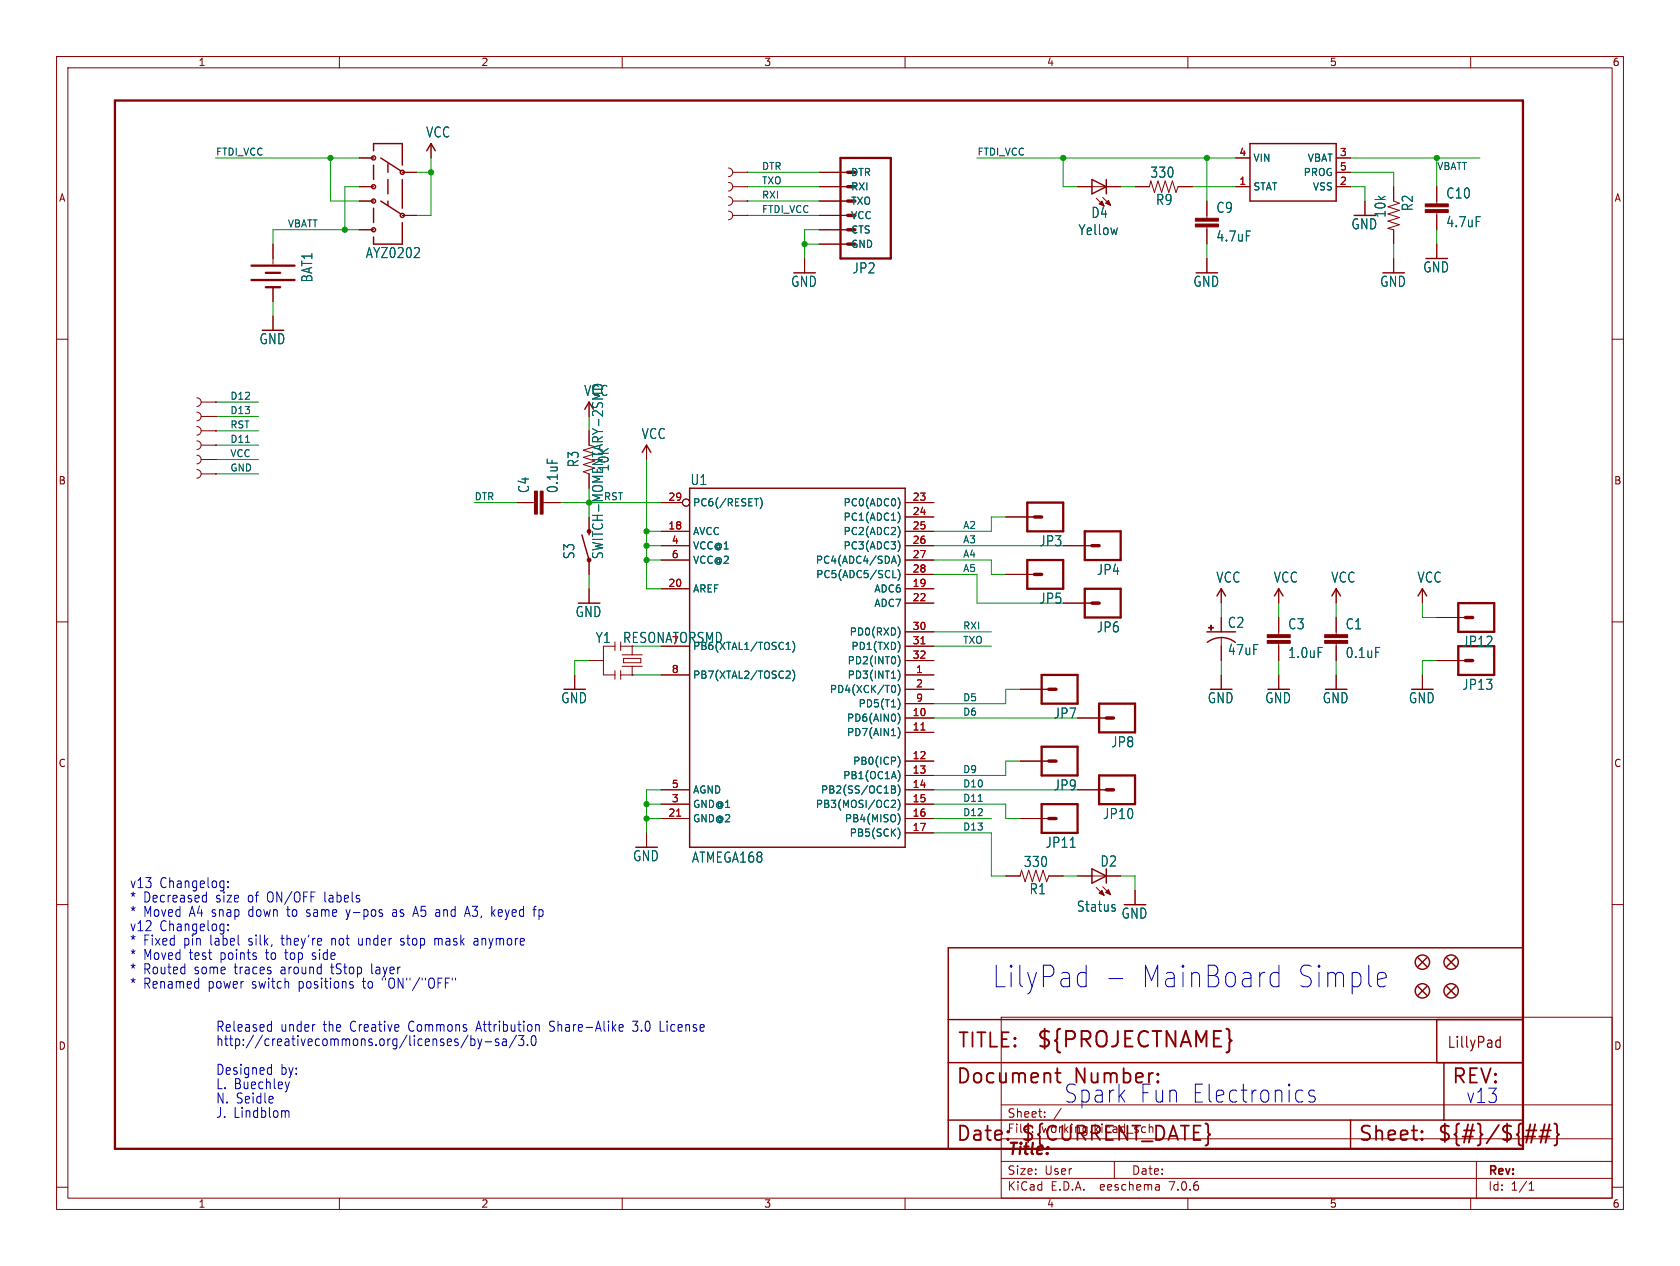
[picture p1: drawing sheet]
<svg xmlns="http://www.w3.org/2000/svg" width="297mm" height="224mm" viewBox="0 0 297 224" stroke-linecap="round" stroke-linejoin="round" font-family="sans-serif">
<g fill="none" stroke="#840000" stroke-width=".18">
<path d="M10 10h277v203.9h-277zM12 12h273v199.9h-273zM60 10v2M110 10v2M160 10v2M210 10v2M260 10v2M63.5 33h2.5M63.5 35.6h2.5M63.5 27.9h2.5M71.1 30.5h2.6M71.1 38.1h2.6"/>
<path d="M76.2 25.4v2.5M128.8 29.7a.76 .76 0 0 1 .7 .8 .76 .76 0 0 1-.7 .7M128.8 32.3a.76 .76 0 0 1 .7 .7 .76 .76 0 0 1-.7 .8M128.8 37.3a.76 .76 0 0 1 .7 .8 .76 .76 0 0 1-.7 .8M128.8 34.8a.76 .76 0 0 1 .7 .8 .76 .76 0 0 1-.7 .7M129.5 30.5h2.6M129.5 33h2.6M129.5 35.6h2.6M129.5 38.1h2.6M132.1 30.5h.1M132.1 33h.1M132.1 38.1h.1"/>
<path d="M132.1 35.6h.1M144.8 30.5h5.1M144.8 33h5.1M144.8 35.6h5.1M144.8 38.1h5.1M190.5 33h7.6M193.8 35.1l1.4 1.3M194.9 34.9l1.4 1.4M200.7 33h2.5l.3-1 .6 2 .6-2 .7 2 .6-2 .6 2 .7-2 .6 2 .4-1h2.5M213.4 35.6v3M218.4 33h2.6M218.4 27.9h2.6"/>
<path d="M236.2 30.5h2.6M236.2 33h2.6M236.2 27.9h2.6M241.3 35.6v2.5M246.4 33v2.6l1 .3-2 .7 2 .6-2 .6 2 .7-2 .6 2 .7-2 .6 1 .2v2.6M254 33v3.1M254 37.6v3M10 60h2M48.3 43.2v3.5M48.3 50.8v2.5M48.3 55.9v2.5M63.5 40.6h2.5"/>
<path d="M142.2 45.7v2.6M144.8 40.6h5.1M144.8 43.2h5.1M213.4 40.1v3.1M213.4 45.7v2.6M246.4 45.7v2.6M254 43.2v2.5M285 60h2M34.8 78a.76 .76 0 0 1 .8 .7 .76 .76 0 0 1-.8 .8M34.8 70.4a.76 .76 0 0 1 .8 .7 .76 .76 0 0 1-.8 .8M34.8 72.9a.76 .76 0 0 1 .8 .8 .76 .76 0 0 1-.8 .7M34.8 75.4a.76 .76 0 0 1 .8 .8 .76 .76 0 0 1-.8 .8"/>
<path d="M35.6 78.7h2.5M35.6 71.1h2.5M35.6 73.7h2.5M35.6 76.2h2.5M38.1 78.7h.1M38.1 71.1h.1M38.1 73.7h.1M38.1 76.2h.1M105.2 79l-2.1 .6 2.1 .7-2.1 .6 2.1 .6-2.1 .7 2.1 .6-2.1 .6 1 .4M114.3 78.7v2.6M34.8 80.5a.76 .76 0 0 1 .8 .8 .76 .76 0 0 1-.8 .7M34.8 83.1a.76 .76 0 0 1 .8 .7 .76 .76 0 0 1-.8 .8"/>
<path d="M35.6 81.3h2.5M35.6 83.8h2.5M38.1 81.3h.1M38.1 83.8h.1M91.4 88.9h3.1M96 88.9h3.1M104.1 99.1v2.5M116.8 88.9h3.8M116.8 94h5.1M116.8 96.5h5.1M116.8 99.1h5.1M160 91.4h5.1"/>
<path d="M160 88.9h5.1M160 94h5.1M160 96.5h5.1M160 99.1h5.1M177.8 91.4h5.1M188 96.5h5M10 110h2M101.6 119.4v2.5M104.1 116.8h.1M104.1 116.8h2.6M104.1 104.1v2.6M108.7 113.5v1.6"/>
<path d="M108.7 118.6v1.5M108.7 114.3h-2v5.1h2M109.7 114.3v.8M109.7 118.6v1.5M109.7 119.4h2.1M110 115.8h3.5M110 117.9h3.5M110.2 116.5h3.1v.7h-3.1zM111.8 119.4h.1M111.8 114.3v1.5M111.8 117.9v1.5M116.8 114.3h5.1"/>
<path d="M116.8 119.4h5.1M116.8 104.1h5.1M160 101.6h5.1M160 106.7h5.1M160 116.8h5.1M160 114.3h5.1M160 119.4h5.1M160 104.1h5.1M160 111.8h5.1M177.8 101.6h5.1M188 106.7h5M215.9 104.1v2.6"/>
<path d="M215.9 109.2v2.6M215.9 112.8v4M215.9 119.4v2.5M226.1 104.1v2.6M226.1 109.2v3.1M226.1 113.8v3M226.1 119.4v2.5M236.2 104.1v2.6M236.2 109.2v3.1M236.2 113.8v3M236.2 119.4v2.5M251.5 104.1v2.6"/>
<path d="M251.5 119.4v2.5M254 116.8h5.1M254 109.2h5.1M285 110h2M116.8 139.7h5.1M160 121.9h5.1M160 134.6h5.1M160 127h5.1M160 129.5h5.1M160 137.2h5.1M160 139.7h5.1M160 124.5h5.1"/>
<path d="M180.3 121.9h5.1M180.3 134.6h5.1M190.5 127h5.1M190.5 139.7h5.1M10 160h2M114.3 147.3v2.6M116.8 142.2h5.1M116.8 144.8h5.1M160 142.2h5.1M160 144.8h5.1M160 147.3h5.1M177.8 154.9h2.5l.3-1 .6 2.1 .7-2.1 .6 2.1 .6-2.1 .7 2.1 .6-2.1 .6 2.1 .4-1.1h2.6"/>
<path d="M180.3 144.8h5.1M190.5 154.9h7.6M193.8 157l1.4 1.4M194.9 156.8l1.4 1.4M200.7 157.5v2.5M285 160h2M177 179.9h108v32h-108zM177 195.4h108M184.7 197.5v.1M184.7 196.7v.1M187.6 196l-1.3 2M10 210h2"/>
<path d="M60 211.9v2M110 211.9v2M160 211.9v2M177 208.4h108M177 205.4h108M177 201.4h108M197 205.4v3M204.9 209.6l.1 .9M205 210.4l-.2 .1M205 209.9h-.2M210 211.9v2M260 211.9v2"/>
<path d="M261 205.4v6.5M270.3 210.5h.9M270.3 209.4l.4-.4v1.5M285 210h2"/>
<circle cx="121.3" cy="88.9" r=".63"/>
</g>
<g fill="none" stroke="#840000" stroke-width=".25">
<path d="M66 26.7v-1.3h5.1v3.8M66 29.2v2.6M66 36.8v2.6M67.3 35.6l3.6 2.2M67.3 27.9l3.6 2.3M68.6 29v1.5M68.6 31.8v2.5M68.6 35.6v.7M71.1 39.4v3.8h-5.1v-1.3M71.1 31.8v5M75.4 26.7l.8-1.3 .8 1.3M193 31.8l2.6 1.2-2.6 1.3z"/>
<path d="M195.6 31.8v2.5M221 25.4h15.2v10.2h-15.2zM104.1 71.1l-.7 1.3M102.9 94.6l1.2 4.5M113.5 80l.8-1.3 .8 1.3M121.9 86.4h38.1v63.5h-38.1zM213.4 111.8h5M215.1 105.4l.8-1.3 .8 1.3M215.9 112.8a4.1 4.1 0 0 0-2.5 .8M215.9 112.8a4.1 4.1 0 0 1 2.5 .8M225.3 105.4l.8-1.3 .7 1.3M235.5 105.4l.7-1.3 .8 1.3"/>
<path d="M250.7 105.4l.8-1.3 .7 1.3M193 153.7l2.6 1.2-2.6 1.3zM195.6 153.7v2.5M167.6 167.6h101.6v35.6h-101.6zM250.7 169.4l1.5 1.5M250.7 174.5l1.5 1.5M252.2 174.5l-1.5 1.5M252.2 169.4l-1.5 1.5M255.8 169.4l1.5 1.5M255.8 174.5l1.5 1.5M257.3 169.4l-1.5 1.5M257.3 174.5l-1.5 1.5"/>
<path d="M167.6 188h101.6M167.6 180.3h101.6M167.6 198.1h101.6M238.8 198.1v5.1M254 180.3v7.7M255.3 188v10.1"/>
<circle cx="66" cy="33" r=".36"/>
<circle cx="66" cy="35.6" r=".36"/>
<circle cx="66" cy="27.9" r=".36"/>
<circle cx="71.1" cy="38.1" r=".36"/>
<circle cx="71.1" cy="30.5" r=".36"/>
<circle cx="66" cy="40.6" r=".36"/>
<circle cx="251.5" cy="170.2" r="1.27"/>
<circle cx="251.5" cy="175.3" r="1.27"/>
<circle cx="256.5" cy="170.2" r="1.27"/>
<circle cx="256.5" cy="175.3" r="1.27"/>
</g>
<g fill="none" stroke="#840000" stroke-width=".41">
<path d="M20.3 17.8h248.9v185.4h-248.9zM148.6 27.9h8.9v17.8h-8.9zM44.4 47h7.7M44.4 49.5h7.7M47 48.3h2.5M47 50.8h2.5M181.6 88.9h6.4v5.1h-6.4zM181.6 99.1h6.4v5h-6.4zM191.8 94h6.3v5.1h-6.3zM184.1 119.4h6.4v5.1h-6.4zM191.8 104.1h6.3v5.1h-6.3zM257.8 114.3h6.4v5.1h-6.4z"/>
<path d="M257.8 106.7h6.4v5.1h-6.4zM184.1 132.1h6.4v5.1h-6.4zM194.3 124.5h6.4v5h-6.4zM194.3 137.2h6.4v5h-6.4zM184.1 142.2h6.4v5.1h-6.4z"/>
</g>
<g fill="#840000" stroke="#840000" stroke-width=".18">
<path d="M211.3 39.6h4.1v.5h-4.1z"/>
<path d="M211.3 38.6h4.1v.5h-4.1z"/>
<path d="M194.3 158l.5-.5 .4 .9z"/>
<path d="M195.5 157.9l.5-.5 .3 .8z"/>
<path d="M234.2 113.3h4.1v.5h-4.1z"/>
<path d="M234.2 112.3h4.1v.5h-4.1z"/>
<path d="M224 113.3h4.1v.5h-4.1z"/>
<path d="M224 112.3h4.1v.5h-4.1z"/>
<path d="M95.5 86.9h.5v4h-.5z"/>
<path d="M94.5 86.9h.5v4h-.5z"/>
<path d="M252 37.1h4v.5h-4z"/>
<path d="M252 36.1h4v.5h-4z"/>
<path d="M194.3 36.1l.5-.5 .4 .8z"/>
<path d="M195.5 35.9l.5-.5 .3 .9z"/>
<path d="M213.6 111h.9v.1h-.9z"/>
<path d="M214 110.6h.2v.9h-.2z"/>
<circle cx="104.1" cy="99.1" r=".33"/>
<circle cx="104.1" cy="94" r=".33"/>
</g>
<g fill="none" stroke="#840000" stroke-width=".61">
<path d="M149.9 30.5h1.2M149.9 33h1.2M182.9 91.4h1.2M193 96.5h1.3M182.9 101.6h1.2M193 106.7h1.3M259.1 116.8h1.2M259.1 109.2h1.2M185.4 121.9h1.3M185.4 134.6h1.3M195.6 127h1.2M195.6 139.7h1.2"/>
<path d="M185.4 144.8h1.3"/>
</g>
<g fill="none" stroke="#006464" stroke-width=".18">
<path d="M73.2 45.6h.9M74.1 44v.5M133.4 88.2h.7M134.4 88a1.46 1.46 0 0 1 0 2M157.7 99.3h.6M158 98.4l.4 1.2M158.8 88.1a1.49 1.49 0 0 1 0 1.8M158.8 90.6a1.49 1.49 0 0 1 0 1.8M158.8 93.2a1.49 1.49 0 0 1 0 1.8M158.8 95.7a1.49 1.49 0 0 1 0 1.8M158.8 98.2a1.47 1.47 0 0 1-.1 1.9M139 114.9h.7"/>
<path d="M139.2 118.7l.4 .1 .1 .3-.8 .9h.8M139.2 113.8l.1-.2v1.3M140.1 113.4a1.46 1.46 0 0 1 0 2M140.1 118.5a1.46 1.46 0 0 1 0 1.9M157.8 102.2h.6M158.7 118.5a1.46 1.46 0 0 1 0 1.9M158.7 100.7a1.46 1.46 0 0 1 0 2M158.8 116a1.47 1.47 0 0 1-.1 1.9M158.9 111.1l.2 .6-.2 .9M159 114v.8M157.6 139l.6 .1 .1 .3-.3 .2M157.6 139.6h.4"/>
<path d="M157.9 121.2a.68 .68 0 0 1 .4 .7 .68 .68 0 0 1-.4 .6M158 139.6l.3 .3v.3l-.7 .1M158.7 121a1.46 1.46 0 0 1 0 2M158.7 128.7a1.46 1.46 0 0 1 0 1.9M158.7 133.7a1.46 1.46 0 0 1 0 2M158.7 136.3a1.46 1.46 0 0 1 0 1.9M158.7 138.8a1.46 1.46 0 0 1 0 2M158.8 123.6a1.49 1.49 0 0 1 0 1.9M158.8 126.2a1.47 1.47 0 0 1-.1 1.9M157.8 141.5l.4 .1 .1 .3-.8 .9h.8M158.7 141.4a1.46 1.46 0 0 1 0 1.9M158.8 144a1.49 1.49 0 0 1 0 1.8"/>
<path d="M158.8 146.5a1.47 1.47 0 0 1-.1 1.9M189.2 149.9h.9M197 160l.1 .1M197 160.6a.31 .31 0 0 1 .2 .3 .31 .31 0 0 1-.2 .3"/>
</g>
<path d="M162.8 113.9h.7M162.8 129.1h.7M119.6 144.4h.7" fill="none" stroke="#a90000" stroke-width=".18"/>
<path d="M264.5 185.1l.3 .1h.4M265.2 183.3v1.9M265.2 184.1l-.4-.1-.3 .1" fill="none" stroke="#840000" stroke-width=".21"/>
<g fill="none" stroke="#840000" stroke-width=".32">
<path d="M186.5 189.8h1M186.9 188.9v2.2M204.7 189.9l.1 .1-.1 .1M204.7 189.9l-.1 .1 .1 .1M204.7 189.9v.2M269.8 199.9h1.8M271.4 198.9l-.7 3.2M272.4 199.9h1.8M273.1 198.9l-.7 3.2M273.9 198.9l-.7 3.2M274.8 198.7l.3 .2 .2 .2v1.2l.3 .4-.3 .3v1.2l-.2 .3-.3 .1M178.2 201.4l.1 .1-.1 .1"/>
<path d="M251.4 201.4l.1 .1-.1 .1M251.4 201.4l-.1 .1 .1 .1M251.4 200.1v.2M251.4 201.4v.2M251.4 200.1l.1 .1-.1 .1M251.4 200.1l-.1 .1 .1 .1M269.6 201h1.8M272.1 201h1.8"/>
</g>
<path d="M43.4 78.2h.7M172.9 141.7h.8" fill="none" stroke="#0f0f0f" stroke-width=".18"/>
<g fill="none" stroke="#0000c2" stroke-width=".18">
<path d="M36.5 157.8v1.7M36.5 159.5h-.4M40.3 155.9v.2M40.3 156.8v.2M40.2 163.6l.1 .1M40.3 164.5v.1M40.3 163.5v.2M40.4 163.6l-.1 .1M62 174.2h.3a.31 .31 0 0 1 .2 .3 .31 .31 0 0 1-.2 .3h-.3M69.5 161.5v.5M70.8 167.1l.2 .1M70.9 166.1v.4"/>
<path d="M76.9 166v1.2M77.1 166l-.2 .1M80 173v.3M80.5 173v.3M82.1 162.1l.5-1.8 .5 1.8M82.3 161.6h.7M84.3 166l-.5 .1M84.3 166.5h-.3a.37 .37 0 0 0-.2 .3 .37 .37 0 0 0 .2 .4h.3M94.2 160.9h.6M94.6 160.3h.2M191.1 172h.6l.3 .2M192 170.7v3.8"/>
<path d="M192 174.4l-.3 .1h-.6M196 173.1h2.5M224.6 173.8l.3 .6 .3 .1h.6l.3-.1M226.1 172.2l-.3-.2h-.6l-.5 .4-.1 .3M226.1 170.7v3.8M244 172h.6l.3 .2 .2 .7-1.6 .4M244.9 174.4l-.3 .1h-.6M47.6 181.2l.4 .1M47.6 188.8l.4 .1M48 180.6v1.8M48 188.2v1.8M48 182.3l-.4 .1"/>
<path d="M48 189.9l-.4 .1M50.5 196.5h.5l.1 1.1M51.2 191.4l-.4 1.2M82.7 183.1l-1.2 2.3M83.3 183.2v1.7M83.3 183.8h.4l.3 .3v.5l-.2 .3h-.5M84.5 183.8l.3 1.1M84.8 184.9l-.1 .5-.2 .1M85.2 183.8l-.4 1.1M85.8 184.3h1.1M88.1 183.8h-.3a.31 .31 0 0 0-.2 .3 .31 .31 0 0 0 .2 .3h.2a.31 .31 0 0 1 .2 .2 .31 .31 0 0 1-.2 .3h-.4M88.9 183.8h.5l.1 1.1"/>
<path d="M89.5 184.2l-.5 .1a.37 .37 0 0 0-.2 .3 .37 .37 0 0 0 .2 .3h.5M91.3 183.1l-1.3 2.3M92.6 183.2l-.5 .6 .4 .2v.8l-.2 .1h-.4l-.2-.1M93.3 184.8v.1M94 183.5l-.1 .8 .1 .5 .3 .1h.3l.1-.3v-1.1M94.8 181.3h.5v1.1M109.4 181.8l.8-.2-.1-.3-.4-.1-.3 .3 .1 .8h.6M116.7 180.6v1.8h.7M230.1 192.8l.2 .2M230.3 194.8l-.2 .1M232.4 193l-.3-.2h-.3a.55 .55 0 0 0-.4 .5 .55 .55 0 0 0 .4 .6h.3a.55 .55 0 0 1 .4 .5 .55 .55 0 0 1-.4 .5h-.5l-.2-.1"/>
</g>
<g fill="none" stroke="#009600" stroke-width=".18">
<path d="M38.1 27.9h25.4M58.4 27.9v7.7h5.1M63.5 33h-2.5v7.6M73.7 30.5h2.5M76.2 27.9v10.2h-2.5M132.1 30.5h12.7M132.1 38.1h12.7M132.1 33h12.7M132.1 35.6h12.7M172.7 27.9h45.7M188 27.9v5.1h2.5M198.1 33h2.6"/>
<path d="M210.8 33h7.6M213.4 27.9v7.7M238.8 30.5h7.6v2.5M238.8 33h2.5v2.6M238.8 27.9h22.8M254 27.9v5.1M48.3 53.3v2.6M63.5 40.6h-15.2v2.6M142.2 43.2h2.6M144.8 40.6h-2.6v5.1M213.4 43.2v2.5M246.4 43.2v2.5"/>
<path d="M254 40.6v2.6M38.1 71.1h7.6M38.1 73.7h7.6M38.1 76.2h7.6M38.1 78.7h7.6M38.1 83.8h7.6M38.1 81.3h7.6M83.8 88.9h7.6M99.1 88.9h17.7M114.3 99.1h2.5M114.3 94h2.5M114.3 81.3v22.8h2.5"/>
<path d="M114.3 96.5h2.5M165.1 99.1h10.2v2.5h2.5M165.1 96.5h22.9M177.8 91.4h-2.5v2.6h-10.2M104.1 101.6v2.5M104.1 116.8h-2.5v2.6M111.8 119.4h5M111.8 114.3h5M165.1 101.6h7.6v5.1h15.3M165.1 114.3h10.2M165.1 111.8h10.2M215.9 106.7v2.5"/>
<path d="M215.9 116.8v2.6M226.1 106.7v2.5M226.1 116.8v2.6M236.2 106.7v2.5M236.2 116.8v2.6M251.5 106.7v2.5h2.5M254 116.8h-2.5v2.6M116.8 139.7h-2.5v7.6M165.1 127h25.4M165.1 139.7h25.4M180.3 134.6h-2.5v2.6h-12.7M180.3 121.9h-2.5v2.6h-12.7"/>
<path d="M114.3 144.8h2.5M114.3 142.2h2.5M165.1 147.3h10.2v7.6h2.5M165.1 142.2h12.7v2.6h2.5M165.1 144.8h10.2M188 154.9h2.5M198.1 154.9h2.6v2.6"/>
</g>
<g fill="#009600" stroke="#009600" stroke-width=".18">
<circle cx="114.3" cy="96.5" r=".46"/>
<circle cx="114.3" cy="94" r=".46"/>
<circle cx="104.1" cy="88.9" r=".46"/>
<circle cx="114.3" cy="99.1" r=".46"/>
<circle cx="254" cy="27.9" r=".46"/>
<circle cx="213.4" cy="27.9" r=".46"/>
<circle cx="61" cy="40.6" r=".46"/>
<circle cx="58.4" cy="27.9" r=".46"/>
<circle cx="188" cy="27.9" r=".46"/>
<circle cx="142.2" cy="43.2" r=".46"/>
<circle cx="114.3" cy="144.8" r=".46"/>
<circle cx="76.2" cy="30.5" r=".46"/>
<circle cx="114.3" cy="142.2" r=".46"/>
</g>
<g font-size="5.3" fill="#0000c2">
<text x="175.3" y="175">LilyPad</text>
<text x="201.2" y="175">MainBoard</text>
<text x="228.7" y="175">Simple</text>
</g>
<g font-size="4.4" fill="#0000c2">
<text x="188" y="195.3">Spark</text>
<text x="201.2" y="195.3">Fun Electronics</text>
</g>
<text font-size="3.8" fill="#840000" x="183.1" y="185.7">${PROJECTNAME}</text>
<g font-size="3.5" fill="#840000">
<text x="169.2" y="185.7">TITLE:</text>
<text x="168.9" y="192.1">Document</text>
<text x="256.5" y="192.1">REV:</text>
<text x="168.9" y="202.2">Date:</text>
<text x="180.3" y="202.2">${CURRENT_DATE}</text>
<text x="240" y="202.2">Sheet:</text>
<text x="254" y="202.2">${#}/${##}</text>
</g>
<g font-size="3.5" fill="#0000c2">
<text x="189.9" y="192.1">Number:</text>
<text x="259.1" y="195.3">v13</text>
</g>
<text font-size="2.8" fill="#840000" x="178" y="204.8">Title:</text>
<text font-size="2.7" fill="#840000" x="255.8" y="185.6">LillyPad</text>
<g font-size="2.5" fill="#006464">
<text x="75.2" y="24.5">VCC</text>
<text x="203.3" y="31.6">330</text>
<text x="255.6" y="35.3">C10</text>
<text x="190.6" y="41.8">Yellow</text>
<text x="192.8" y="38.8">D4</text>
<text x="204.3" y="36.5">R9</text>
<text x="214.9" y="37.9">C9</text>
<text x="238.8" y="40.8">GND</text>
<text x="245.2" y="38.6" transform="rotate(-90 245.2 38.6)">10k</text>
<text x="250" y="37.5" transform="rotate(-90 250 37.5)">R2</text>
<text x="255.6" y="40.4">4.7uF</text>
<text x="64.6" y="45.9">AYZ0202</text>
<text x="214.9" y="42.9">4.7uF</text>
<text x="55.4" y="50.1" transform="rotate(-90 55.4 50.1)">BAT1</text>
<text x="139.8" y="50.9">GND</text>
<text x="150.6" y="48.6">JP2</text>
<text x="210.9" y="50.9">GND</text>
<text x="243.9" y="50.9">GND</text>
<text x="251.5" y="48.4">GND</text>
<text x="45.8" y="61.1">GND</text>
<text x="103.2" y="70.2">VCC</text>
<text x="113.3" y="77.9">VCC</text>
<text x="102.5" y="82.7" transform="rotate(-90 102.5 82.7)">R3</text>
<text x="107.8" y="83.5" transform="rotate(-90 107.8 83.5)">10K</text>
<text x="93.7" y="87.3" transform="rotate(-90 93.7 87.3)">C4</text>
<text x="98.8" y="87.3" transform="rotate(-90 98.8 87.3)">0.1uF</text>
<text x="122" y="86">U1</text>
<text x="101.7" y="99" transform="rotate(-90 101.7 99)">S3</text>
<text x="183.6" y="96.8">JP3</text>
<text x="193.8" y="101.9">JP4</text>
<text x="183.6" y="107">JP5</text>
<text x="214.9" y="103.3">VCC</text>
<text x="225.1" y="103.3">VCC</text>
<text x="235.3" y="103.3">VCC</text>
<text x="250.5" y="103.3">VCC</text>
<text x="101.7" y="109.4">GND</text>
<text x="105.2" y="113.9">Y1</text>
<text x="193.8" y="112.1">JP6</text>
<text x="217" y="111.3">C2</text>
<text x="227.6" y="111.5">C3</text>
<text x="237.8" y="111.5">C1</text>
<text x="217" y="116.1">47uF</text>
<text x="227.6" y="116.6">1.0uF</text>
<text x="237.8" y="116.6">0.1uF</text>
<text x="258.4" y="114.6">JP12</text>
<text x="99.1" y="124.6">GND</text>
<text x="213.4" y="124.6">GND</text>
<text x="223.6" y="124.6">GND</text>
<text x="233.7" y="124.6">GND</text>
<text x="249" y="124.6">GND</text>
<text x="258.4" y="122.2">JP13</text>
<text x="186.2" y="127.3">JP7</text>
<text x="196.3" y="132.4">JP8</text>
<text x="186.2" y="140">JP9</text>
<text x="194.9" y="145.1">JP10</text>
<text x="111.8" y="152.5">GND</text>
<text x="122.2" y="152.8">ATMEGA168</text>
<text x="180.9" y="153.6">330</text>
<text x="184.7" y="150.2">JP11</text>
<text x="194.5" y="153.5">D2</text>
<text x="181.9" y="158.4">R1</text>
<text x="190.3" y="161.5">Status</text>
<text x="198.2" y="162.7">GND</text>
</g>
<g font-size="2.5" fill="#840000">
<text x="106.8" y="99" transform="rotate(-90 106.8 99)">SWITCH-MOMENTARY-2SMD</text>
<text x="110" y="113.9">RESONATORSMD</text>
</g>
<g font-size="2.5" fill="#0000c2">
<text x="22.9" y="159.8">* Decreased</text>
<text x="22.9" y="157.2">v13</text>
<text x="28.2" y="157.2">Changelog:</text>
<text x="38.2" y="159.8">size</text>
<text x="44" y="159.8">of</text>
<text x="47.5" y="159.8">ON/OFF</text>
<text x="57.7" y="159.8">labels</text>
<text x="22.9" y="167.4">* Fixed</text>
<text x="22.9" y="162.3">* Moved</text>
<text x="22.9" y="164.9">v12</text>
<text x="28.2" y="164.9">Changelog:</text>
<text x="32.5" y="167.4">pin</text>
<text x="33.5" y="162.3">A4 snap</text>
<text x="37.3" y="167.4">label</text>
<text x="44.2" y="167.4">silk,</text>
<text x="44.2" y="162.3">down</text>
<text x="50.2" y="167.4">they're</text>
<text x="51.2" y="162.3">to</text>
<text x="54.7" y="162.3">same</text>
<text x="59.1" y="167.4">not</text>
<text x="61.9" y="162.3">y-pos</text>
<text x="64" y="167.4">under</text>
<text x="70.2" y="162.3">as A5 and</text>
<text x="71.7" y="167.4">stop</text>
<text x="77.8" y="167.4">mask</text>
<text x="83.6" y="162.3">A3, keyed</text>
<text x="84.9" y="167.4">anymore</text>
<text x="96" y="162.3">fp</text>
<text x="22.9" y="169.9">* Moved</text>
<text x="22.9" y="172.5">* Routed</text>
<text x="33.5" y="169.9">test</text>
<text x="34.4" y="172.5">some</text>
<text x="39.1" y="169.9">points</text>
<text x="41.6" y="172.5">traces</text>
<text x="47.3" y="169.9">to</text>
<text x="49.9" y="172.5">around</text>
<text x="50.8" y="169.9">top</text>
<text x="55.7" y="169.9">side</text>
<text x="59" y="172.5">tStop</text>
<text x="66.2" y="172.5">layer</text>
<text x="22.9" y="175">* Renamed</text>
<text x="36.8" y="175">power</text>
<text x="44.7" y="175">switch</text>
<text x="53.1" y="175">positions</text>
<text x="64.6" y="175">to</text>
<text x="68.1" y="175">&quot;ON&quot;/&quot;OFF&quot;</text>
<text x="38.1" y="185.2">http://creativecommons.org/licenses/by-sa/3.0</text>
<text x="38.1" y="182.6">Released</text>
<text x="49.6" y="182.6">under</text>
<text x="57.2" y="182.6">the</text>
<text x="62" y="182.6">Creative</text>
<text x="72.5" y="182.6">Commons</text>
<text x="84.6" y="182.6">Attribution</text>
<text x="97.7" y="182.6">Share-Alike</text>
<text x="112.6" y="182.6">3.0</text>
<text x="117.5" y="182.6">License</text>
<text x="38.1" y="190.3">Designed</text>
<text x="49.6" y="190.3">by:</text>
<text x="38.1" y="197.9">J. Lindblom</text>
<text x="38.1" y="192.8">L. Buechley</text>
<text x="38.1" y="195.3">N. Seidle</text>
</g>
<g font-size="2.1" fill="#840000">
<text x="178" y="197.9">Sheet:</text>
<text x="178" y="200.6">File:</text>
<text x="184.1" y="200.6">working.kicad_sch</text>
<text x="178" y="208">Size:</text>
<text x="184.7" y="208">User</text>
<text x="200" y="208">Date:</text>
<text x="263" y="208.2">Rev:</text>
<text x="178" y="210.8">KiCad</text>
<text x="185.7" y="210.8">E.D.A.</text>
<text x="194.6" y="210.8">eeschema</text>
<text x="207" y="210.8">7.0.6</text>
<text x="263" y="210.8">Id:</text>
<text x="267.1" y="210.8">1/1</text>
</g>
<g font-size="1.8" fill="#840000">
<text x="35" y="11.9">1</text>
<text x="85" y="11.9">2</text>
<text x="135" y="11.9">3</text>
<text x="185" y="11.9">4</text>
<text x="235" y="11.9">5</text>
<text x="285" y="11.9">6</text>
<text x="10.3" y="35.9">A</text>
<text x="285.3" y="35.9">A</text>
<text x="10.3" y="85.9">B</text>
<text x="285.3" y="85.9">B</text>
<text x="10.3" y="135.9">C</text>
<text x="285.3" y="135.9">C</text>
<text x="10.3" y="185.9">D</text>
<text x="285.3" y="185.9">D</text>
<text x="35" y="213.8">1</text>
<text x="85" y="213.8">2</text>
<text x="135" y="213.8">3</text>
<text x="185" y="213.8">4</text>
<text x="235" y="213.8">5</text>
<text x="285" y="213.8">6</text>
</g>
<g font-size="1.8" fill="#a90000">
<text x="219" y="27.7">4</text>
<text x="236.8" y="27.7">3</text>
<text x="219" y="32.8">1</text>
<text x="236.8" y="32.8">2</text>
<text x="236.8" y="30.2">5</text>
<text x="118.1" y="88.6">29</text>
<text x="161.2" y="88.6">23</text>
<text x="118.1" y="93.7">18</text>
<text x="161.2" y="91.2">24</text>
<text x="161.2" y="93.7">25</text>
<text x="118.7" y="96.3">4</text>
<text x="118.7" y="98.8">6</text>
<text x="161.2" y="96.3">26</text>
<text x="161.2" y="98.8">27</text>
<text x="161.2" y="101.3">28</text>
<text x="118.1" y="103.9">20</text>
<text x="161.2" y="103.9">19</text>
<text x="161.2" y="106.4">22</text>
<text x="161.2" y="111.5">30</text>
<text x="118.7" y="114">7</text>
<text x="118.7" y="119.1">8</text>
<text x="161.2" y="114">31</text>
<text x="161.2" y="116.6">32</text>
<text x="161.9" y="119.1">1</text>
<text x="161.9" y="121.7">2</text>
<text x="161.9" y="124.2">9</text>
<text x="161.2" y="126.7">10</text>
<text x="161.2" y="129.3">11</text>
<text x="161.2" y="134.4">12</text>
<text x="161.2" y="136.9">13</text>
<text x="118.7" y="142">3</text>
<text x="118.7" y="139.4">5</text>
<text x="161.2" y="139.4">14</text>
<text x="161.2" y="142">15</text>
<text x="118.1" y="144.5">21</text>
<text x="161.2" y="144.5">16</text>
<text x="161.2" y="147.1">17</text>
</g>
<g font-size="1.8" fill="#006464">
<text x="221.5" y="28.8">VIN</text>
<text x="231.1" y="28.8">VBAT</text>
<text x="150.4" y="31.3">DTR</text>
<text x="150.4" y="33.9">RXI</text>
<text x="221.5" y="33.9">STAT</text>
<text x="230.4" y="31.3">PROG</text>
<text x="232" y="33.9">VSS</text>
<text x="150.4" y="36.4">TXO</text>
<text x="150.4" y="39">VCC</text>
<text x="150.4" y="41.5">CTS</text>
<text x="150.4" y="44">GND</text>
<text x="122.4" y="89.8">PC6(/RESET)</text>
<text x="149" y="89.8">PC0(ADC0)</text>
<text x="122.4" y="94.8">AVCC</text>
<text x="149" y="92.3">PC1(ADC1)</text>
<text x="149" y="94.8">PC2(ADC2)</text>
<text x="122.4" y="97.4">VCC@1</text>
<text x="122.4" y="99.9">VCC@2</text>
<text x="144.1" y="99.9">PC4(ADC4/SDA)</text>
<text x="149" y="97.4">PC3(ADC3)</text>
<text x="122.4" y="105">AREF</text>
<text x="144.2" y="102.5">PC5(ADC5/SCL)</text>
<text x="154.5" y="105">ADC6</text>
<text x="154.5" y="107.5">ADC7</text>
<text x="150.1" y="112.6">PD0(RXD)</text>
<text x="122.4" y="115.2">PB6(XTAL1/TOSC1)</text>
<text x="149.8" y="117.7">PD2(INT0)</text>
<text x="150.4" y="115.2">PD1(TXD)</text>
<text x="122.4" y="120.2">PB7(XTAL2/TOSC2)</text>
<text x="146.6" y="122.8">PD4(XCK/T0)</text>
<text x="149.8" y="120.2">PD3(INT1)</text>
<text x="151.7" y="125.3">PD5(T1)</text>
<text x="149.6" y="127.9">PD6(AIN0)</text>
<text x="149.6" y="130.4">PD7(AIN1)</text>
<text x="150.7" y="135.5">PB0(ICP)</text>
<text x="122.4" y="143.1">GND@1</text>
<text x="122.4" y="140.6">AGND</text>
<text x="144.1" y="143.1">PB3(MOSI/OC2)</text>
<text x="145" y="140.6">PB2(SS/OC1B)</text>
<text x="149" y="138">PB1(OC1A)</text>
<text x="122.4" y="145.6">GND@2</text>
<text x="149.3" y="145.6">PB4(MISO)</text>
<text x="150.1" y="148.2">PB5(SCK)</text>
</g>
<g font-size="1.7" fill="#0f0f0f">
<text x="38.1" y="27.6">FTDI_VCC</text>
<text x="172.7" y="27.6">FTDI_VCC</text>
<text x="134.6" y="35.2">RXI</text>
<text x="134.6" y="32.7">TXO</text>
<text x="134.6" y="30.1">DTR</text>
<text x="254" y="30.1">VBATT</text>
<text x="50.8" y="40.3">VBATT</text>
<text x="134.6" y="37.8">FTDI_VCC</text>
<text x="40.6" y="70.8">D12</text>
<text x="40.6" y="75.9">RST</text>
<text x="40.6" y="73.3">D13</text>
<text x="40.6" y="78.4">D11</text>
<text x="40.6" y="80.9">VCC</text>
<text x="40.6" y="83.5">GND</text>
<text x="83.8" y="88.6">DTR</text>
<text x="170.2" y="93.6">A2</text>
<text x="170.2" y="98.7">A4</text>
<text x="170.2" y="101.3">A5</text>
<text x="170.2" y="96.2">A3</text>
<text x="170.2" y="111.4">RXI</text>
<text x="170.2" y="114">TXO</text>
<text x="170.2" y="124.1">D5</text>
<text x="170.2" y="126.7">D6</text>
<text x="170.2" y="136.8">D9</text>
<text x="170.2" y="139.4">D10</text>
<text x="170.2" y="141.9">D11</text>
<text x="170.2" y="144.4">D12</text>
<text x="170.2" y="147">D13</text>
</g>
<text font-size="1.7" fill="#006464" x="106.7" y="88.6">RST</text>
</svg>
